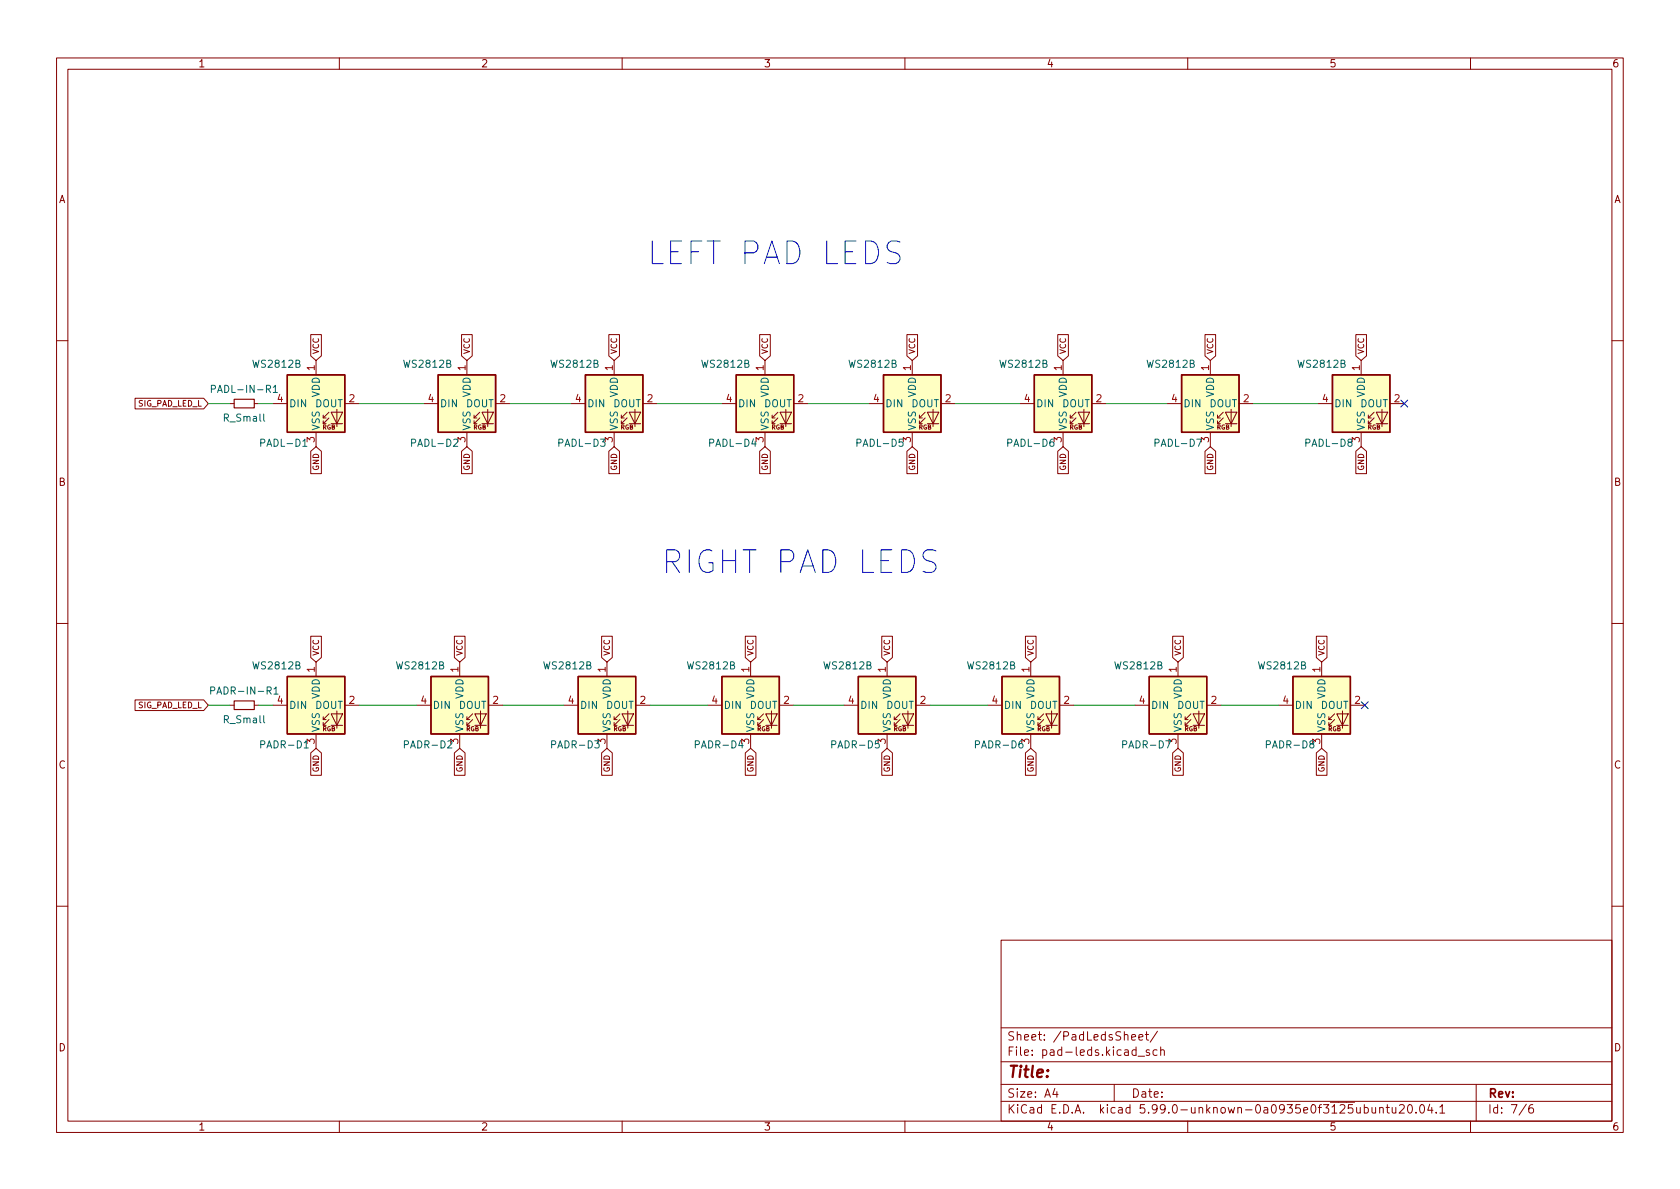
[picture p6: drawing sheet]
<svg xmlns="http://www.w3.org/2000/svg" width="297mm" height="210mm" viewBox="0 0 297 210" stroke-linecap="round" stroke-linejoin="round" font-family="sans-serif">
<g fill="none" stroke="#840000" stroke-width=".18">
<path d="M10 10.2h277v190.1h-277zM12 12.2h273v186.1h-273zM60 10.2v2M110 10.2v2M160 10.2v2M210 10.2v2M260 10.2v2M54.9 59.2h1.9v3.7l-.9 .8-1-.8zM81.6 59.2h1.9v3.7l-1 .8-.9-.8zM107.6 59.2h1.9v3.7l-.9 .8-1-.8zM134.3 59.2h1.9v3.7l-.9 .8-1-.8zM160.3 59.2h1.9v3.7l-.9 .8-1-.8z"/>
<path d="M187 59.2h1.9v3.7l-.9 .8-1-.8zM213.1 59.2h1.8v3.7l-.9 .8-.9-.8zM239.7 59.2h1.9v3.7l-.9 .8-1-.8zM10 60.2h2M23.9 70.4h12.1l.8 1-.8 .9h-12.1zM40.6 71.4h.8M45 71.4h.7M48.3 71.4h2.5M54.9 79.8l1-.8 .9 .8v4h-1.9zM55.9 63.7v2.6M55.9 76.4v2.6M57.1 73.9h.6"/>
<path d="M58.2 73.9l-1.1 1v-.5M58.2 72.9l-1.1 1v-.5M58.5 72.9h2.1l-1 2zM58.5 74.9h2.1M59.6 72.4v3M61 71.4h2.5M74.9 71.4h2.6M81.6 79.8l.9-.8 1 .8v4h-1.9zM82.5 63.7v2.6M82.5 76.4v2.6M83.8 73.9h.5M84.8 73.9l-1 1v-.5"/>
<path d="M84.8 72.9l-1 1v-.5M85.2 72.9h2l-1 2zM85.2 74.9h2M86.2 72.4v3M87.6 71.4h2.6M101 71.4h2.5M107.6 79.8l1-.8 .9 .8v4h-1.9zM108.6 63.7v2.6M108.6 76.4v2.6M109.9 73.9h.5M110.9 73.9l-1 1v-.5M110.9 72.9l-1 1v-.5"/>
<path d="M111.3 72.9h2l-1 2zM111.3 74.9h2M112.3 72.4v3M113.7 71.4h2.5M127.6 71.4h2.6M134.3 79.8l1-.8 .9 .8v4h-1.9zM135.3 63.7v2.6M135.3 76.4v2.6M136.5 73.9h.5M137.5 73.9l-1 1v-.5M137.5 72.9l-1 1v-.5M137.9 72.9h2.1l-1.1 2z"/>
<path d="M137.9 74.9h2.1M138.9 72.4v3M140.3 71.4h2.6M153.7 71.4h2.5M160.3 79.8l1-.8 .9 .8v4h-1.9zM161.3 63.7v2.6M161.3 76.4v2.6M162.6 73.9h.5M163.6 73.9l-1 1v-.5M163.6 72.9l-1 1v-.5M164 72.9h2l-1 2zM164 74.9h2"/>
<path d="M165 72.4v3M166.4 71.4h2.5M180.3 71.4h2.6M187 79.8l1-.8 .9 .8v4h-1.9zM188 63.7v2.6M188 76.4v2.6M189.2 73.9h.5M190.2 73.9l-1 1v-.5M190.2 72.9l-1 1v-.5M190.6 72.9h2.1l-1.1 2zM190.6 74.9h2.1M191.6 72.4v3"/>
<path d="M193 71.4h2.6M206.4 71.4h2.5M213.1 79.8l.9-.8 .9 .8v4h-1.8zM214 63.7v2.6M214 76.4v2.6M215.3 73.9h.5M216.3 73.9l-1 1v-.5M216.3 72.9l-1 1v-.5M216.7 72.9h2l-1 2zM216.7 74.9h2M217.7 72.4v3M219.1 71.4h2.5"/>
<path d="M233 71.4h2.6M239.7 79.8l1-.8 .9 .8v4h-1.9zM240.7 63.7v2.6M240.7 76.4v2.6M241.9 73.9h.5M243 73.9l-1.1 1v-.5M243 72.9l-1.1 1v-.5M243.3 72.9h2.1l-1.1 2zM243.3 74.9h2.1M244.3 72.4v3M245.7 71.4h2.6M285 60.2h2"/>
<path d="M10 110.2h2M54.9 112.5h1.9v3.8l-.9 .8-1-.8zM55.9 117.1v2.5M80.3 112.5h1.9v3.8l-.9 .8-1-.8zM81.3 117.1v2.5M106.4 112.5h1.9v3.8l-1 .8-.9-.8zM107.3 117.1v2.5M131.8 112.5h1.9v3.8l-1 .8-.9-.8zM132.7 117.1v2.5M155.9 112.5h1.9v3.8l-1 .8-.9-.8zM156.8 117.1v2.5M181.3 112.5h1.9v3.8l-1 .8-.9-.8z"/>
<path d="M182.2 117.1v2.5M207.3 112.5h1.9v3.8l-.9 .8-1-.8zM208.3 117.1v2.5M232.7 112.5h1.9v3.8l-.9 .8-1-.8zM233.7 117.1v2.5M285 110.2h2M23.9 123.8h12.1l.8 .9-.8 .9h-12.1zM40.6 124.7h.8M45 124.7h.7M48.3 124.7h2.5M54.9 133.1l1-.8 .9 .8v4h-1.9zM55.9 129.8v2.5"/>
<path d="M57.1 127.2h.6M58.2 127.2l-1.1 1.1v-.5M58.2 126.2l-1.1 1v-.5M58.5 126.2h2.1l-1 2.1zM58.5 128.3h2.1M59.6 125.7v3.1M61 124.7h2.5M73.7 124.7h2.5M80.3 133.1l1-.8 .9 .8v4h-1.9zM81.3 129.8v2.5M82.5 127.2h.6M83.6 127.2l-1.1 1.1v-.5"/>
<path d="M83.6 126.2l-1.1 1v-.5M83.9 126.2h2.1l-1 2.1zM83.9 128.3h2.1M85 125.7v3.1M86.4 124.7h2.5M99.7 124.7h2.5M106.4 133.1l.9-.8 1 .8v4h-1.9zM107.3 129.8v2.5M108.6 127.2h.5M109.6 127.2l-1 1.1v-.5M109.6 126.2l-1 1v-.5M110 126.2h2l-1 2.1z"/>
<path d="M110 128.3h2M111 125.7v3.1M112.4 124.7h2.5M125.1 124.7h2.5M131.8 133.1l.9-.8 1 .8v4h-1.9zM132.7 129.8v2.5M134 127.2h.5M135 127.2l-1 1.1v-.5M135 126.2l-1 1v-.5M135.4 126.2h2l-1 2.1zM135.4 128.3h2M136.4 125.7v3.1"/>
<path d="M137.8 124.7h2.5M149.2 124.7h2.6M155.9 133.1l.9-.8 1 .8v4h-1.9zM156.8 129.8v2.5M158.1 127.2h.5M159.1 127.2l-1 1.1v-.5M159.1 126.2l-1 1v-.5M159.5 126.2h2l-1 2.1zM159.5 128.3h2M160.5 125.7v3.1M161.9 124.7h2.6M174.6 124.7h2.6"/>
<path d="M181.3 133.1l.9-.8 1 .8v4h-1.9zM182.2 129.8v2.5M183.5 127.2h.5M184.5 127.2l-1 1.1v-.5M184.5 126.2l-1 1v-.5M184.9 126.2h2l-1 2.1zM184.9 128.3h2M185.9 125.7v3.1M187.3 124.7h2.6M200.7 124.7h2.5M207.3 133.1l1-.8 .9 .8v4h-1.9zM208.3 129.8v2.5"/>
<path d="M209.5 127.2h.6M210.6 127.2l-1.1 1.1v-.5M210.6 126.2l-1.1 1v-.5M210.9 126.2h2.1l-1 2.1zM210.9 128.3h2.1M212 125.7v3.1M213.4 124.7h2.5M226.1 124.7h2.5M232.7 133.1l1-.8 .9 .8v4h-1.9zM233.7 129.8v2.5M234.9 127.2h.6M236 127.2l-1.1 1.1v-.5"/>
<path d="M236 126.2l-1.1 1v-.5M236.3 126.2h2.1l-1 2.1zM236.3 128.3h2.1M237.4 125.7v3.1M238.8 124.7h2.5M10 160.2h2M177 166.3h108v32h-108zM285 160.2h2M60 198.3v2M110 198.3v2M160 198.3v2M177 194.8h108"/>
<path d="M177 191.8h108M177 187.8h108M177 181.8h108M186.5 192.5l-.4 1h1M186.9 193v1M197 191.8v3M200.1 183.4l.7-.1-.1-.3-.4-.1-.2 .2v.8h.6M201.2 186.8h1.2M201.4 183.4l.7-.1-.1-.3-.4-.1-.2 .2v.8h.6M202.5 182.9h.6M202.7 182.4v1.3l.4 .2M203.2 185.7l-.3-.1-.3 .2 .1 .3 .5 .1v.4h-.6"/>
<path d="M204.6 185.7l-.5-.1-.2 .3v.4l.1 .3h.6M204.6 182.4l-1.2 1.9M205.2 185.8l.2-.2 .4 .1 .1 .9M205.2 185.1v1.5M210 198.3v2M242.6 195.8v1h.4l.2-.1M243.2 195.8v1M243.9 196l.2-.2 .4 .1 .1 .9M243.9 195.8v1M245.1 195.8h.5M245.3 195.3v1.3l.3 .2M246.1 195.8l.1 1h.4l.2-.1"/>
<path d="M246.8 195.8v1M247.4 195.5l.6-.2 .2 .2 .1 .3-.9 1h.9M249 195.5l.2-.2a.81 .81 0 0 1 .6 .7 .81 .81 0 0 1-.3 .8h-.1a.81 .81 0 0 1-.4-1.3zM250.4 196.7v.1M251.2 195.4l.2-.1a.81 .81 0 0 1 .5 .7 .81 .81 0 0 1-.3 .8h-.1a.81 .81 0 0 1-.6-.6 .81 .81 0 0 1 .3-.8zM252.8 195.3l-.4 1h1M253.1 195.8v1M253.9 196.7v.1M254.6 195.8l.4-.5v1.5M254.6 196.8h.8M260 198.3v2M261 191.8v6.5"/>
<path d="M269.9 195.3l-1.3 1.9M271 195.3a.6 .6 0 0 0-.7 .7v.5l.1 .3h.5l.2-.1 .1-.5-.2-.2-.4-.1-.3 .3"/>
</g>
<g fill="#ffffc2" stroke="#ffffc2" stroke-width=".18">
<path d="M203.2 119.6h10.2v10.2h-10.2z"/>
<path d="M77.5 66.3h10.1v10.1h-10.1z"/>
<path d="M76.2 119.6h10.2v10.2h-10.2z"/>
<path d="M50.8 119.6h10.2v10.2h-10.2z"/>
<path d="M50.8 66.3h10.2v10.1h-10.2z"/>
<path d="M130.2 66.3h10.1v10.1h-10.1z"/>
<path d="M235.6 66.3h10.1v10.1h-10.1z"/>
<path d="M208.9 66.3h10.2v10.1h-10.2z"/>
<path d="M228.6 119.6h10.2v10.2h-10.2z"/>
<path d="M102.2 119.6h10.2v10.2h-10.2z"/>
<path d="M177.2 119.6h10.1v10.2h-10.1z"/>
<path d="M156.2 66.3h10.2v10.1h-10.2z"/>
<path d="M103.5 66.3h10.2v10.1h-10.2z"/>
<path d="M127.6 119.6h10.2v10.2h-10.2z"/>
<path d="M182.9 66.3h10.1v10.1h-10.1z"/>
<path d="M151.8 119.6h10.1v10.2h-10.1z"/>
</g>
<g fill="none" stroke="#840000" stroke-width=".25">
<path d="M50.8 66.3h10.2v10.1h-10.2zM77.5 66.3h10.1v10.1h-10.1zM103.5 66.3h10.2v10.1h-10.2zM130.2 66.3h10.1v10.1h-10.1zM156.2 66.3h10.2v10.1h-10.2zM182.9 66.3h10.1v10.1h-10.1zM208.9 66.3h10.2v10.1h-10.2zM235.6 66.3h10.1v10.1h-10.1zM50.8 119.6h10.2v10.2h-10.2zM76.2 119.6h10.2v10.2h-10.2zM102.2 119.6h10.2v10.2h-10.2zM127.6 119.6h10.2v10.2h-10.2z"/>
<path d="M151.8 119.6h10.1v10.2h-10.1zM177.2 119.6h10.1v10.2h-10.1zM203.2 119.6h10.2v10.2h-10.2zM228.6 119.6h10.2v10.2h-10.2z"/>
</g>
<path d="M37.4 68.8l.6-.1 .1-.1-.1-.3-.6-.2v1.3M48.3 68.5l.4-.4v1.3M48.3 69.4h.7M53.5 78.9h.8M37.3 122.1h.6l.1-.2-.1-.3-.6-.1v1.2M48.4 121.8l.4-.3v1.2M48.4 122.7h.8M53.8 132.3h.7" fill="none" stroke="#006464" stroke-width=".18"/>
<path d="M41.4 70.6h3.6v1.5h-3.6zM41.4 123.9h3.6v1.6h-3.6z" fill="none" stroke="#840000" stroke-width=".2"/>
<path d="M159.1 42.8l-.5-.2h-1a.97 .97 0 0 0-.8 1 .97 .97 0 0 0 .8 .9 1.46 1.46 0 0 1 1.5 1 1.02 1.02 0 0 1-.7 1.1h-1l-.5-.2M165.5 97.4l-.6-.2h-.9a.97 .97 0 0 0-.8 1 .97 .97 0 0 0 .8 .9 1.46 1.46 0 0 1 1.5 1 1.02 1.02 0 0 1-.8 1.1h-.9l-.6-.2" fill="none" stroke="#0000c2" stroke-width=".18"/>
<g fill="none" stroke="#009600" stroke-width=".18">
<path d="M36.8 71.4h3.8M45.7 71.4h2.6M63.5 71.4h11.4M90.2 71.4h10.8M116.2 71.4h11.4M142.9 71.4h10.8M168.9 71.4h11.4M195.6 71.4h10.8M221.6 71.4h11.4M36.8 124.7h3.8M45.7 124.7h2.6M63.5 124.7h10.2"/>
<path d="M88.9 124.7h10.8M114.9 124.7h10.2M140.3 124.7h8.9M164.5 124.7h10.1M189.9 124.7h10.8M215.9 124.7h10.2"/>
</g>
<path d="M247.7 70.8l1.2 1.2M248.9 70.8l-1.2 1.2M240.7 124.1l1.2 1.2M241.9 124.1l-1.2 1.2" fill="none" stroke="#000084" stroke-width=".18"/>
<g font-size="5.6" fill="#0000c2">
<text x="114.3" y="46.8">LEFT PAD LEDS</text>
<text x="116.8" y="101.4">RIGHT PAD LEDS</text>
</g>
<text font-size="2.8" fill="#840000" x="178" y="190.6">Title:</text>
<g font-size="2.1" fill="#840000">
<text x="178" y="184">Sheet: /PadLedsSheet/</text>
<text x="178" y="186.7">File: pad-leds.kicad_sch</text>
<text x="178" y="196.9">KiCad E.D.A. kicad 5.99.0-unknown-0a0935e0f3~125~ubuntu20.04.1</text>
<text x="178" y="194.1">Size: A4</text>
<text x="200" y="194.1">Date:</text>
<text x="263" y="194.1">Rev:</text>
<text x="263" y="196.9">Id: 7/6</text>
</g>
<g font-size="1.8" fill="#840000">
<text x="35" y="11.9">1</text>
<text x="85" y="11.9">2</text>
<text x="135" y="11.9">3</text>
<text x="185" y="11.9">4</text>
<text x="235" y="11.9">5</text>
<text x="285" y="11.9">6</text>
<text x="10.3" y="35.9">A</text>
<text x="285.3" y="35.9">A</text>
<text x="10.3" y="85.9">B</text>
<text x="285.3" y="85.9">B</text>
<text x="10.3" y="135.9">C</text>
<text x="285.3" y="135.9">C</text>
<text x="10.3" y="185.9">D</text>
<text x="285.3" y="185.9">D</text>
<text x="35" y="199.9">1</text>
<text x="85" y="199.9">2</text>
<text x="135" y="199.9">3</text>
<text x="185" y="199.9">4</text>
<text x="235" y="199.9">5</text>
<text x="285" y="199.9">6</text>
</g>
<g font-size="1.8" fill="#006464">
<text x="44.9" y="65">WS2812B</text>
<text x="71.6" y="65">WS2812B</text>
<text x="97.6" y="65">WS2812B</text>
<text x="124.3" y="65">WS2812B</text>
<text x="150.3" y="65">WS2812B</text>
<text x="177" y="65">WS2812B</text>
<text x="203" y="65">WS2812B</text>
<text x="229.7" y="65">WS2812B</text>
<text x="38.2" y="69.5">PADL-IN-R1</text>
<text x="56.5" y="70.3" transform="rotate(-90 56.5 70.3)">VDD</text>
<text x="83.2" y="70.3" transform="rotate(-90 83.2 70.3)">VDD</text>
<text x="109.2" y="70.3" transform="rotate(-90 109.2 70.3)">VDD</text>
<text x="135.9" y="70.3" transform="rotate(-90 135.9 70.3)">VDD</text>
<text x="161.9" y="70.3" transform="rotate(-90 161.9 70.3)">VDD</text>
<text x="188.6" y="70.3" transform="rotate(-90 188.6 70.3)">VDD</text>
<text x="214.6" y="70.3" transform="rotate(-90 214.6 70.3)">VDD</text>
<text x="241.3" y="70.3" transform="rotate(-90 241.3 70.3)">VDD</text>
<text x="39.7" y="74.5">R_Small</text>
<text x="51.1" y="72">DIN</text>
<text x="55.7" y="72">DOUT</text>
<text x="56.5" y="76.2" transform="rotate(-90 56.5 76.2)">VSS</text>
<text x="77.7" y="72">DIN</text>
<text x="82.4" y="72">DOUT</text>
<text x="83.2" y="76.2" transform="rotate(-90 83.2 76.2)">VSS</text>
<text x="103.8" y="72">DIN</text>
<text x="108.4" y="72">DOUT</text>
<text x="109.2" y="76.2" transform="rotate(-90 109.2 76.2)">VSS</text>
<text x="130.4" y="72">DIN</text>
<text x="135.1" y="72">DOUT</text>
<text x="135.9" y="76.2" transform="rotate(-90 135.9 76.2)">VSS</text>
<text x="156.5" y="72">DIN</text>
<text x="161.1" y="72">DOUT</text>
<text x="161.9" y="76.2" transform="rotate(-90 161.9 76.2)">VSS</text>
<text x="183.1" y="72">DIN</text>
<text x="187.8" y="72">DOUT</text>
<text x="188.6" y="76.2" transform="rotate(-90 188.6 76.2)">VSS</text>
<text x="209.2" y="72">DIN</text>
<text x="213.8" y="72">DOUT</text>
<text x="214.6" y="76.2" transform="rotate(-90 214.6 76.2)">VSS</text>
<text x="235.8" y="72">DIN</text>
<text x="240.5" y="72">DOUT</text>
<text x="241.3" y="76.2" transform="rotate(-90 241.3 76.2)">VSS</text>
<text x="46.3" y="79">PADL-D1</text>
<text x="73" y="79">PADL-D2</text>
<text x="99" y="79">PADL-D3</text>
<text x="125.7" y="79">PADL-D4</text>
<text x="151.7" y="79">PADL-D5</text>
<text x="178.4" y="79">PADL-D6</text>
<text x="204.4" y="79">PADL-D7</text>
<text x="231.1" y="79">PADL-D8</text>
<text x="44.9" y="118.4">WS2812B</text>
<text x="70.3" y="118.4">WS2812B</text>
<text x="96.3" y="118.4">WS2812B</text>
<text x="121.7" y="118.4">WS2812B</text>
<text x="145.8" y="118.4">WS2812B</text>
<text x="171.2" y="118.4">WS2812B</text>
<text x="197.3" y="118.4">WS2812B</text>
<text x="222.7" y="118.4">WS2812B</text>
<text x="38.1" y="122.8">PADR-IN-R1</text>
<text x="51.1" y="125.3">DIN</text>
<text x="55.7" y="125.3">DOUT</text>
<text x="56.5" y="123.6" transform="rotate(-90 56.5 123.6)">VDD</text>
<text x="76.5" y="125.3">DIN</text>
<text x="81.1" y="125.3">DOUT</text>
<text x="81.9" y="123.6" transform="rotate(-90 81.9 123.6)">VDD</text>
<text x="102.5" y="125.3">DIN</text>
<text x="107.1" y="125.3">DOUT</text>
<text x="107.9" y="123.6" transform="rotate(-90 107.9 123.6)">VDD</text>
<text x="127.9" y="125.3">DIN</text>
<text x="132.5" y="125.3">DOUT</text>
<text x="133.3" y="123.6" transform="rotate(-90 133.3 123.6)">VDD</text>
<text x="152" y="125.3">DIN</text>
<text x="156.7" y="125.3">DOUT</text>
<text x="157.5" y="123.6" transform="rotate(-90 157.5 123.6)">VDD</text>
<text x="177.4" y="125.3">DIN</text>
<text x="182.1" y="125.3">DOUT</text>
<text x="182.9" y="123.6" transform="rotate(-90 182.9 123.6)">VDD</text>
<text x="203.5" y="125.3">DIN</text>
<text x="208.1" y="125.3">DOUT</text>
<text x="208.9" y="123.6" transform="rotate(-90 208.9 123.6)">VDD</text>
<text x="228.9" y="125.3">DIN</text>
<text x="233.5" y="125.3">DOUT</text>
<text x="234.3" y="123.6" transform="rotate(-90 234.3 123.6)">VDD</text>
<text x="39.7" y="127.9">R_Small</text>
<text x="56.5" y="129.5" transform="rotate(-90 56.5 129.5)">VSS</text>
<text x="81.9" y="129.5" transform="rotate(-90 81.9 129.5)">VSS</text>
<text x="107.9" y="129.5" transform="rotate(-90 107.9 129.5)">VSS</text>
<text x="132.5" y="131.6" transform="rotate(-90 132.5 131.6)">3</text>
<text x="133.3" y="129.5" transform="rotate(-90 133.3 129.5)">VSS</text>
<text x="157.5" y="129.5" transform="rotate(-90 157.5 129.5)">VSS</text>
<text x="182.9" y="129.5" transform="rotate(-90 182.9 129.5)">VSS</text>
<text x="208.9" y="129.5" transform="rotate(-90 208.9 129.5)">VSS</text>
<text x="234.3" y="129.5" transform="rotate(-90 234.3 129.5)">VSS</text>
<text x="46.3" y="132.3">PADR-D1</text>
<text x="71.7" y="132.3">PADR-D2</text>
<text x="97.8" y="132.3">PADR-D3</text>
<text x="123.2" y="132.3">PADR-D4</text>
<text x="147.3" y="132.3">PADR-D5</text>
<text x="172.7" y="132.3">PADR-D6</text>
<text x="198.7" y="132.3">PADR-D7</text>
<text x="224.1" y="132.3">PADR-D8</text>
</g>
<g font-size="1.8" fill="#a90000">
<text x="55.6" y="65.5" transform="rotate(-90 55.6 65.5)">1</text>
<text x="82.3" y="65.5" transform="rotate(-90 82.3 65.5)">1</text>
<text x="108.3" y="65.5" transform="rotate(-90 108.3 65.5)">1</text>
<text x="135" y="65.5" transform="rotate(-90 135 65.5)">1</text>
<text x="161" y="65.5" transform="rotate(-90 161 65.5)">1</text>
<text x="187.7" y="65.5" transform="rotate(-90 187.7 65.5)">1</text>
<text x="213.7" y="65.5" transform="rotate(-90 213.7 65.5)">1</text>
<text x="240.4" y="65.5" transform="rotate(-90 240.4 65.5)">1</text>
<text x="49" y="71.1">4</text>
<text x="61.7" y="71.1">2</text>
<text x="75.7" y="71.1">4</text>
<text x="88.4" y="71.1">2</text>
<text x="101.7" y="71.1">4</text>
<text x="114.4" y="71.1">2</text>
<text x="128.4" y="71.1">4</text>
<text x="141.1" y="71.1">2</text>
<text x="154.4" y="71.1">4</text>
<text x="167.1" y="71.1">2</text>
<text x="181.1" y="71.1">4</text>
<text x="193.8" y="71.1">2</text>
<text x="207.2" y="71.1">4</text>
<text x="219.9" y="71.1">2</text>
<text x="233.8" y="71.1">4</text>
<text x="246.5" y="71.1">2</text>
<text x="55.6" y="78.2" transform="rotate(-90 55.6 78.2)">3</text>
<text x="82.3" y="78.2" transform="rotate(-90 82.3 78.2)">3</text>
<text x="108.3" y="78.2" transform="rotate(-90 108.3 78.2)">3</text>
<text x="135" y="78.2" transform="rotate(-90 135 78.2)">3</text>
<text x="161" y="78.2" transform="rotate(-90 161 78.2)">3</text>
<text x="187.7" y="78.2" transform="rotate(-90 187.7 78.2)">3</text>
<text x="213.7" y="78.2" transform="rotate(-90 213.7 78.2)">3</text>
<text x="240.4" y="78.2" transform="rotate(-90 240.4 78.2)">3</text>
<text x="55.6" y="118.9" transform="rotate(-90 55.6 118.9)">1</text>
<text x="81" y="118.9" transform="rotate(-90 81 118.9)">1</text>
<text x="107.1" y="118.9" transform="rotate(-90 107.1 118.9)">1</text>
<text x="132.5" y="118.9" transform="rotate(-90 132.5 118.9)">1</text>
<text x="156.6" y="118.9" transform="rotate(-90 156.6 118.9)">1</text>
<text x="182" y="118.9" transform="rotate(-90 182 118.9)">1</text>
<text x="208" y="118.9" transform="rotate(-90 208 118.9)">1</text>
<text x="233.4" y="118.9" transform="rotate(-90 233.4 118.9)">1</text>
<text x="49" y="124.5">4</text>
<text x="61.7" y="124.5">2</text>
<text x="74.4" y="124.5">4</text>
<text x="87.1" y="124.5">2</text>
<text x="100.5" y="124.5">4</text>
<text x="113.2" y="124.5">2</text>
<text x="125.9" y="124.5">4</text>
<text x="138.6" y="124.5">2</text>
<text x="150" y="124.5">4</text>
<text x="162.7" y="124.5">2</text>
<text x="175.4" y="124.5">4</text>
<text x="188.1" y="124.5">2</text>
<text x="201.4" y="124.5">4</text>
<text x="214.1" y="124.5">2</text>
<text x="226.8" y="124.5">4</text>
<text x="239.5" y="124.5">2</text>
<text x="55.6" y="131.6" transform="rotate(-90 55.6 131.6)">3</text>
<text x="81" y="131.6" transform="rotate(-90 81 131.6)">3</text>
<text x="107.1" y="131.6" transform="rotate(-90 107.1 131.6)">3</text>
<text x="156.6" y="131.6" transform="rotate(-90 156.6 131.6)">3</text>
<text x="182" y="131.6" transform="rotate(-90 182 131.6)">3</text>
<text x="208" y="131.6" transform="rotate(-90 208 131.6)">3</text>
<text x="233.4" y="131.6" transform="rotate(-90 233.4 131.6)">3</text>
</g>
<g font-size="1.4" fill="#840000">
<text x="56.4" y="62.7" transform="rotate(-90 56.4 62.7)">VCC</text>
<text x="83.1" y="62.7" transform="rotate(-90 83.1 62.7)">VCC</text>
<text x="109.1" y="62.7" transform="rotate(-90 109.1 62.7)">VCC</text>
<text x="135.8" y="62.7" transform="rotate(-90 135.8 62.7)">VCC</text>
<text x="161.8" y="62.7" transform="rotate(-90 161.8 62.7)">VCC</text>
<text x="188.5" y="62.7" transform="rotate(-90 188.5 62.7)">VCC</text>
<text x="214.5" y="62.7" transform="rotate(-90 214.5 62.7)">VCC</text>
<text x="241.2" y="62.7" transform="rotate(-90 241.2 62.7)">VCC</text>
<text x="24.3" y="71.9">SIG_PAD_LED_L</text>
<text x="56.4" y="83.2" transform="rotate(-90 56.4 83.2)">GND</text>
<text x="83.1" y="83.2" transform="rotate(-90 83.1 83.2)">GND</text>
<text x="109.1" y="83.2" transform="rotate(-90 109.1 83.2)">GND</text>
<text x="135.8" y="83.2" transform="rotate(-90 135.8 83.2)">GND</text>
<text x="161.8" y="83.2" transform="rotate(-90 161.8 83.2)">GND</text>
<text x="188.5" y="83.2" transform="rotate(-90 188.5 83.2)">GND</text>
<text x="214.5" y="83.2" transform="rotate(-90 214.5 83.2)">GND</text>
<text x="241.2" y="83.2" transform="rotate(-90 241.2 83.2)">GND</text>
<text x="56.4" y="116" transform="rotate(-90 56.4 116)">VCC</text>
<text x="81.8" y="116" transform="rotate(-90 81.8 116)">VCC</text>
<text x="107.8" y="116" transform="rotate(-90 107.8 116)">VCC</text>
<text x="133.2" y="116" transform="rotate(-90 133.2 116)">VCC</text>
<text x="157.4" y="116" transform="rotate(-90 157.4 116)">VCC</text>
<text x="182.8" y="116" transform="rotate(-90 182.8 116)">VCC</text>
<text x="208.8" y="116" transform="rotate(-90 208.8 116)">VCC</text>
<text x="234.2" y="116" transform="rotate(-90 234.2 116)">VCC</text>
<text x="24.3" y="125.2">SIG_PAD_LED_L</text>
<text x="56.4" y="136.5" transform="rotate(-90 56.4 136.5)">GND</text>
<text x="81.8" y="136.5" transform="rotate(-90 81.8 136.5)">GND</text>
<text x="107.8" y="136.5" transform="rotate(-90 107.8 136.5)">GND</text>
<text x="133.2" y="136.5" transform="rotate(-90 133.2 136.5)">GND</text>
<text x="157.4" y="136.5" transform="rotate(-90 157.4 136.5)">GND</text>
<text x="182.8" y="136.5" transform="rotate(-90 182.8 136.5)">GND</text>
<text x="208.8" y="136.5" transform="rotate(-90 208.8 136.5)">GND</text>
<text x="234.2" y="136.5" transform="rotate(-90 234.2 136.5)">GND</text>
</g>
<g font-size="1.1" fill="#840000">
<text x="57" y="75.9">RGB</text>
<text x="83.7" y="75.9">RGB</text>
<text x="109.7" y="75.9">RGB</text>
<text x="136.4" y="75.9">RGB</text>
<text x="162.4" y="75.9">RGB</text>
<text x="189.1" y="75.9">RGB</text>
<text x="215.1" y="75.9">RGB</text>
<text x="241.8" y="75.9">RGB</text>
<text x="57" y="129.3">RGB</text>
<text x="82.4" y="129.3">RGB</text>
<text x="108.4" y="129.3">RGB</text>
<text x="133.8" y="129.3">RGB</text>
<text x="158" y="129.3">RGB</text>
<text x="183.4" y="129.3">RGB</text>
<text x="209.4" y="129.3">RGB</text>
<text x="234.8" y="129.3">RGB</text>
</g>
</svg>
